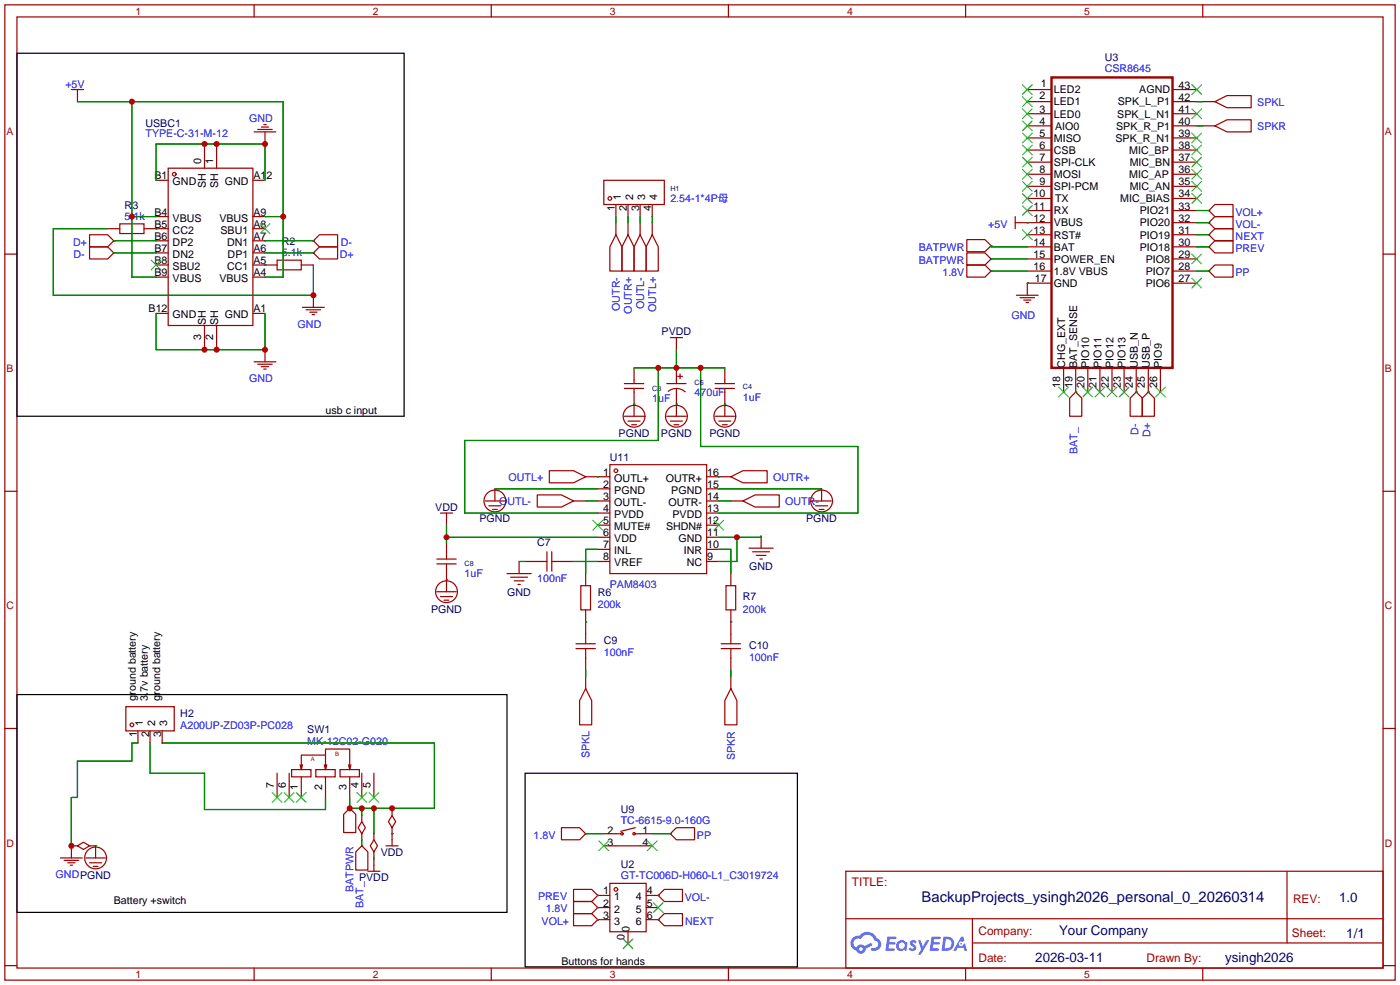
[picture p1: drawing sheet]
<svg xmlns="http://www.w3.org/2000/svg" width="294mm" height="207mm" viewBox="0 0 294 207" stroke-linecap="round" stroke-linejoin="round" font-family="sans-serif">
<g fill="none" stroke="#a10000" stroke-width=".25">
<path d="M1 1h291.9v204.7h-291.9zM3.6 3.6h286.7v199.6h-286.7zM53.3 1v2.6M103.1 1v2.6M152.9 1v2.6M202.7 1v2.6M252.5 1v2.6M1 53.3h2.6M290.3 53.3h2.6M1 103.1h2.6M290.3 103.1h2.6M1 152.9h2.6"/>
<path d="M290.3 152.9h2.6M177.5 182.9h112.8v20.3h-112.8zM177.6 192.8h112.6M204.1 197.9h86.1M204.1 192.8v10.2M270.2 182.9v15M1 202.7h2.6M53.3 203.2v2.5M103.1 203.2v2.5M152.9 203.2v2.5M202.7 203.2v2.5M252.5 203.2v2.5"/>
<path d="M290.3 202.7h2.6"/>
</g>
<g fill="#5487ff">
<path d="M191.2 197.5l.5-.2 .4 .1 .3 .3-.2 .4a.33 .33 0 0 0-.3-.3 .33 .33 0 0 0-.4 .1l.1 .1a.86 .86 0 0 1 .7 .7 .86 .86 0 0 1-.3 .8l-.7 .1-.6-.4 .4-.4 .5 .3 .2-.1v-.2a.88 .88 0 0 1-.6-1.3z"/>
<path d="M192.7 197.4h.6l.4 1.3 .8-1.3h.6l-1.8 3h-.6l.6-1.1z"/>
<path d="M186.3 196.6h1.6l.3 .1-.1 .4h-1.3l-.1 .6h1.1l.2 .3-.3 .3h-1.1l-.1 .8h1.2l.1 .2-.1 .2-1.8 .1z"/>
<path d="M195.6 196.6h1.6l.2 .1v.4h-1.3l-.1 .6h1.1l.2 .3-.3 .3h-1.1l-.1 .8h1.2l.1 .2-.1 .2-1.9 .1z"/>
<path d="M201.7 196.6h.5l.3 .9-.5 .2a.5 .5 0 0 0-.7 .2 .5 .5 0 0 0 .3 .7 .5 .5 0 0 0 .6-.4l.4-.2 .4 1.6h-.6l-.1-.7h-1.2l-.4 .7h-.6z"/>
<path d="M198 196.6l-.4 3h1a1.51 1.51 0 0 0 1.7-1.5 1.51 1.51 0 0 0-1.8-1.5zM198.6 197.1a1.02 1.02 0 0 1 1.1 1.2 1.02 1.02 0 0 1-1.4 .8z"/>
<path d="M188.5 197.6a1.11 1.11 0 0 0-.3 1.6 1.11 1.11 0 0 0 1.6 .2l.5 .2 .2-1.7-.4-.2a1.02 1.02 0 0 0-1.6-.1zM188.6 198.5a.67 .67 0 0 1 1.3 0 .67 .67 0 0 1-1.3 0z"/>
<path d="M179 196.9a1.58 1.58 0 0 0 .8 2.6 1.01 1.01 0 0 0 1.1 .7 1.01 1.01 0 0 0 .8-1.1l1.4-.7-.3-.5-1.3 .7a1.03 1.03 0 0 0-1.7 .3 1 1 0 0 1-.5-1.4 1 1 0 0 1 1.4-.3 1.49 1.49 0 0 1 1.5-1 1.49 1.49 0 0 1 1.4 1.2 .82 .82 0 0 1 .7 1.1 .82 .82 0 0 1-1.2 .5l-.3 .1v.3a1.4 1.4 0 0 0 2-.6 1.4 1.4 0 0 0-.8-1.9 2.19 2.19 0 0 0-3.7-.5l-.8 .1zM180.3 199.2a.4 .4 0 0 1 .8 0 .4 .4 0 0 1-.8 0z"/>
<circle cx="201.8" cy="198.1" r=".19"/>
</g>
<g fill="none" stroke="#a10000" stroke-width=".25">
<path d="M15 18.8h2.5M16.3 18.8v2.5M215.6 18.8h5.1M246.1 18.8h5.1M16.3 21.3h.1M32.8 37.8h2.5M35.3 35.3h17.8v33h-17.8zM42.9 30.2v5.1M45.5 30.2v5.1M53.1 37.8h2.5M53.3 27.7h4.6M54.1 27.2h3"/>
<path d="M54.9 26.7h1.5M55.4 26.2h.5M55.6 30.2h.1M55.6 27.7v2.5M126.7 37.8h12.7v5.1h-12.7zM215.6 21.3h5.1M215.6 23.9h5.1M215.6 26.4h5.1M215.6 29h5.1M215.6 31.5h5.1M215.6 34h5.1M215.6 36.6h5.1"/>
<path d="M215.6 39.1h5.1M246.1 21.3h5.1M246.1 23.9h5.1M246.1 26.4h5.1M246.1 29h5.1M246.1 31.5h5.1M246.1 34h5.1M246.1 36.6h5.1M246.1 39.1h5.1M252.5 21.3h2.5M252.5 26.4h2.5M255 21.3l2.6-1.2h5v2.5h-5z"/>
<path d="M255 26.4l2.6-1.3h5v2.6h-5zM18.8 51.8h3.8l1.3 1.3-1.3 1.3h-3.8zM18.8 49.3h3.8l1.3 1.2-1.3 1.3h-3.8zM22.6 48h2.5M23.9 53.1h.1M23.9 50.5h.1M25.1 47h5.1v2h-5.1zM30.2 48h5.1M32.8 45.5h2.5M32.8 50.5h2.5M32.8 53.1h2.5M32.8 55.6h2.5"/>
<path d="M32.8 58.2h2.5M53.1 45.5h2.5M53.1 48h2.5M53.1 50.5h2.5M53.1 53.1h2.5M53.1 55.6h5.1M53.1 58.2h2.5M58.2 54.6h5v2h-5zM63.2 55.6h2.6M65.8 50.5h.1M65.8 53.1l1.3-1.3h3.8v2.6h-3.8zM65.8 53.1h.1"/>
<path d="M67.1 49.3h3.8v2.5h-3.8l-1.3-1.3zM129.3 49.3l1.3 2.5v5.1h-2.6v-5.1zM129.3 42.9v2.6M129.3 46.7v2.6M131.8 49.3l1.3 2.5v5.1h-2.5v-5.1zM131.8 42.9v2.6M131.8 46.7v2.6M134.4 49.3l1.2 2.5v5.1h-2.5v-5.1zM134.4 42.9v2.6M134.4 46.7v2.6M136.9 49.3l1.3 2.5v5.1h-2.6v-5.1zM136.9 42.9v2.6"/>
<path d="M136.9 46.7v2.6M202.9 55.6h3.9l1.2 1.3-1.2 1.3h-3.9zM202.9 50.3h3.9l1.2 1.3-1.2 1.2h-3.9zM202.9 53.1h3.9l1.2 1.3-1.2 1.2h-3.9zM208 56.9h.1M208 51.6h.1M208 54.4h.1M213.1 46.7h7.6M213.1 45.5v2.5M215.6 59.4h.1M215.6 46.7h.1M215.6 59.4v2.6"/>
<path d="M215.6 41.7h5.1M215.6 44.2h5.1M215.6 49.3h5.1M215.6 51.8h5.1M215.6 54.4h5.1M215.6 56.9h5.1M215.6 59.4h5.1M246.1 46.7h5.1M246.1 41.7h5.1M246.1 44.2h5.1M246.1 49.3h5.1M246.1 51.8h5.1"/>
<path d="M246.1 54.4h5.1M246.1 56.9h5.1M246.1 59.4h5.1M253.7 44.2h.1M253.7 46.7h.1M253.7 49.3h.1M253.7 51.8l1.3-1.3h3.8v2.6h-3.8zM253.7 51.8h.1M253.7 56.9h.1M255 42.9h3.8v2.6h-3.8l-1.3-1.3zM255 45.5h3.8v2.5h-3.8l-1.3-1.3zM255 48h3.8v2.5h-3.8l-1.3-1.2z"/>
<path d="M255 55.6h3.8v2.6h-3.8l-1.3-1.3zM32.8 65.8h2.5M42.9 68.3v5.1M45.5 68.3v5.1M53.1 65.8h2.5M53.3 75.9h4.6M54.1 76.5h3M54.9 77h1.5M55.4 77.5h.5M55.6 73.4h.1M55.6 73.4v2.5M63.5 64.5h4.6"/>
<path d="M64.3 65h3M65 65.5h1.5M65.5 66h.5M65.8 62h.1M65.8 62v2.5M133.1 77.2v3.3M140.7 70.9h2.6M142 70.9v2.5M142 77.2v3.3M142.2 79h1.1M142.7 78.5v1M152.1 77.2v3.3"/>
<path d="M213.4 62h4.5M214.1 62.5h3.1M214.9 63h1.5M215.4 63.5h.5M223.3 77.2v5.1M225.8 77.2v5.1M228.3 77.2v5.1M230.9 77.2v5.1M233.4 77.2v5.1M236 77.2v5.1M238.5 77.2v5.1M241 77.2v5.1"/>
<path d="M243.6 77.2v5.1M115.3 98.8h5.1l2.5 1.3-2.5 1.2h-5.1zM128 97.5h20.3v22.9h-20.3zM131.1 81.5h4M131.1 80.5h4M131.1 87.4h4M131.8 88.4h2.6M132.6 89.2h1M133.1 81.5v5.9M140 80.5h4M140 87.4h4M140.3 82.1a2.74 2.74 0 0 1 3.5 .2"/>
<path d="M140.7 88.4h2.6M141.5 89.2h1M142 81.5v5.9M150.1 81.5h4.1M150.1 80.5h4.1M150.1 87.4h4.1M150.9 88.4h2.5M151.6 89.2h1.1M152.1 81.5v5.9M224.5 83.6l1.3-1.3 1.3 1.3v3.8h-2.6zM225.8 82.3h.1M237.2 83.6l1.3-1.3 1.3 1.3v3.8h-2.6z"/>
<path d="M238.5 82.3h.1M239.8 83.6l1.2-1.3 1.3 1.3v3.8h-2.5zM241 82.3h.1M91.7 117.3h4.1M91.7 118.4h4.1M92.5 107.7h2.5M93.7 107.7v2.5M93.7 114v3.3M93.7 118.4v5.8M101.9 105.2h4M102.6 106.2h2.6M103.4 106.9h1"/>
<path d="M103.9 102.6v2.6M109 117.9v2.5M110.2 117.9h4.6M112.8 103.9h5.1l2.5 1.3-2.5 1.2h-5.1zM114.8 115.8v4.1M115.8 117.9h4.6M115.8 115.8v4.1M120.4 105.2h2.5M122.9 100.1h5.1M125.5 102.6h2.5M125.5 105.2h2.5M125.5 107.7h2.5"/>
<path d="M125.5 110.2h2.5M125.5 112.8h2.5M125.5 115.3h2.5M125.5 117.9h2.5M148.3 100.1h5.1M148.3 102.6h2.6M148.3 105.2h2.6M148.3 107.7h2.6M148.3 110.2h2.6M148.3 112.8h2.6M148.3 115.3h2.6M148.3 117.9h2.6"/>
<path d="M153.4 100.1l2.6-1.3h5v2.5h-5zM153.4 105.2h2.6M156 105.2l2.5-1.3h5.1v2.5h-5.1zM157.2 115.1h5.1M158 115.8h3.5M158.7 116.6h2.1M159.5 117.3h.5M159.8 112.5v2.6M170.4 105.2h4.1M171.2 106.2h2.5M172 106.9h1M172.5 102.6v2.6"/>
<path d="M91.7 124.2h4.1M92.5 125.2h2.5M93.2 126h1M106.4 120.4h5.1M107.2 121.2h3.5M107.9 121.9h2.1M108.7 122.7h.5M120.9 136.1h4.1M120.9 135.1h4.1M121.9 122.9h2.1v5.1h-2.1zM122.9 120.4v2.5M122.9 128v7.1"/>
<path d="M122.9 136.1v4.6M151.4 136.1h4M151.4 135.1h4M152.4 122.9h2v5.1h-2zM153.4 120.4v2.5M153.4 128v7.1M153.4 136.1v4.6M26.4 148.3h10.2v5.1h-10.2zM29 153.4v2.6M31.5 153.4v2.6M34 153.4v2.6M68.3 158.5h-5.1v3l.3-1"/>
<path d="M122.9 144.5l1.3 2.6v5h-2.5v-5zM122.9 142v2.5M153.4 144.5l1.3 2.6v5h-2.6v-5zM153.4 142v2.5M15 177.5h.1M15 177.5h1.3M15 177.5v2.6M16.3 177.5l1.2-.7 1.3 .7-1.3 .8zM18.8 177.5h1.3v2.6M58.2 162.3v5.1M60.7 162.3v5.1M61.2 161.5h4.1v1.6h-4.1z"/>
<path d="M63 160.5l.2 1M63.2 163.1v4.3M66.3 161.5h4.1v1.6h-4.1zM68.1 160.5l.2 1M68.3 163.1v4.3M68.6 160.5l-.3 1v-4.3h5.1v4.3M71.4 161.5h4v1.6h-4zM73.2 160.5l.2 1M73.4 169.7l1.3 1.2v3.9h-2.6v-3.9zM73.4 169.7h.1M73.4 163.1v4.3M73.7 160.5l-.3 1"/>
<path d="M74.7 178.8l1.2-1.3 1.3 1.3v3.8h-2.5zM75.9 172.5l.8 1.2-.8 1.3-.7-1.3zM75.9 177.5h.1M75.9 162.3v5.1M75.9 171.2v1.3M75.9 175v1.3M78.5 176.3l.7 1.2-.7 1.3-.8-1.3zM78.5 162.3v5.1M78.5 175v1.3M78.5 178.8v1.3M81 177.5h2.6M82.3 171.2l.8 1.3-.8 1.2-.8-1.2z"/>
<path d="M82.3 169.9v1.3M82.3 173.7v3.8M117.9 173.7h3.8l1.2 1.3-1.2 1.3h-3.8zM122.9 175h.1M126.7 177.5h10.2M126.7 175h3.6M133.3 175h3.6M133.3 173.7l-3 .8M140.7 175l1.3-1.3h3.8v2.6h-3.8zM140.7 175h.1M12.7 180.1h4.6M13.5 180.6h3"/>
<path d="M14.2 181.1h1.5M14.7 181.6h.5M18 180.1h4.1M18.8 181.1h2.5M19.6 181.9h1M77.2 182.9h2.6M78.5 180.3v2.6M120.4 189.2h3.8l1.3 1.3-1.3 1.3h-3.8zM120.4 186.7h3.8l1.3 1.3-1.3 1.2h-3.8zM120.4 191.8h3.8l1.3 1.2-1.3 1.3h-3.8zM125.5 190.5h.1M125.5 188h.1"/>
<path d="M125.5 193h.1M125.5 188h2.5M125.5 190.5h2.5M125.5 193h2.5M128 185.4h7.6v10.2h-7.6zM131.8 195.6v2.5M135.6 188h2.6M135.6 190.5h2.6M135.6 193h2.6M138.2 193l1.2-1.2h3.9v2.5h-3.9zM138.2 193h.1M138.2 188l1.2-1.3h3.9v2.5h-3.9z"/>
<path d="M138.2 188h.1"/>
<circle cx="36.6" cy="36.6" r=".38"/>
<circle cx="128" cy="41.7" r=".38"/>
<circle cx="129.3" cy="98.8" r=".38"/>
<circle cx="133.1" cy="87.4" r="2.29"/>
<circle cx="142" cy="87.4" r="2.29"/>
<circle cx="152.1" cy="87.4" r="2.29"/>
<circle cx="103.9" cy="105.2" r="2.29"/>
<circle cx="172.5" cy="105.2" r="2.29"/>
<circle cx="93.7" cy="124.2" r="2.29"/>
<circle cx="27.7" cy="152.1" r=".38"/>
<circle cx="130.6" cy="175" r=".25"/>
<circle cx="133.1" cy="175" r=".25"/>
<circle cx="20.1" cy="180.1" r="2.29"/>
<circle cx="129.3" cy="186.7" r=".38"/>
</g>
<g fill="none" stroke="#3c3" stroke-width=".25">
<path d="M214.6 17.8l2.1 2M216.7 17.8l-2.1 2M250.2 17.8l2 2M252.2 17.8l-2 2M214.6 20.3l2.1 2.1M214.6 22.9l2.1 2M214.6 25.4l2.1 2M214.6 27.9l2.1 2.1M214.6 30.5l2.1 2M214.6 33l2.1 2.1M214.6 35.6l2.1 2M214.6 38.1l2.1 2"/>
<path d="M216.7 20.3l-2.1 2.1M216.7 22.9l-2.1 2M216.7 25.4l-2.1 2M216.7 27.9l-2.1 2.1M216.7 30.5l-2.1 2M216.7 33l-2.1 2.1M216.7 35.6l-2.1 2M216.7 38.1l-2.1 2M250.2 38.1l2 2M250.2 35.6l2 2M250.2 33l2 2.1M250.2 30.5l2 2"/>
<path d="M250.2 27.9l2 2.1M250.2 22.9l2 2M252.2 38.1l-2 2M252.2 35.6l-2 2M252.2 33l-2 2.1M252.2 30.5l-2 2M252.2 27.9l-2 2.1M252.2 22.9l-2 2M31.7 54.6l2.1 2M33.8 54.6l-2.1 2M54.6 47l2 2M56.6 47l-2 2"/>
<path d="M214.6 40.6l2.1 2.1M214.6 43.2l2.1 2M214.6 48.3l2.1 2M216.7 40.6l-2.1 2.1M216.7 43.2l-2.1 2M216.7 48.3l-2.1 2M250.2 58.4l2 2.1M250.2 53.3l2 2.1M250.2 40.6l2 2.1M252.2 53.3l-2 2.1M252.2 58.4l-2 2.1M252.2 40.6l-2 2.1"/>
<path d="M222.2 81.3l2.1 2M224.3 81.3l-2.1 2M227.3 81.3l2.1 2M229.4 81.3l-2.1 2M229.9 81.3l2 2M231.9 81.3l-2 2M232.4 81.3l2 2M234.4 81.3l-2 2M234.9 81.3l2.1 2M237 81.3l-2.1 2M242.6 81.3l2 2M244.6 81.3l-2 2"/>
<path d="M124.5 109.2l2 2.1M126.5 109.2l-2 2.1M149.9 109.2l2 2.1M151.9 109.2l-2 2.1M57.1 166.4l2.1 2M59.2 166.4l-2.1 2M59.7 166.4l2 2M61.7 166.4l-2 2M62.2 166.4l2.1 2M64.3 166.4l-2.1 2M74.9 166.4l2.1 2M77 166.4l-2.1 2"/>
<path d="M77.5 166.4l2 2M79.5 166.4l-2 2M125.7 176.5l2.1 2.1M127.8 176.5l-2.1 2.1M135.9 176.5l2 2.1M137.9 176.5l-2 2.1M130.8 197.1l2 2M132.8 197.1l-2 2M137.2 189.5l2 2M139.2 189.5l-2 2"/>
</g>
<path d="M220.7 16.3h25.4v60.9h-25.4z" fill="none" stroke="#a10000" stroke-width=".51"/>
<g fill="none" stroke="#008700" stroke-width=".25">
<path d="M16.3 21.3h43.1v36.9h-3.8M27.7 21.3v36.9h5.1M32.8 37.8v-7.6h22.8v7.6M251.2 21.3h1.3M251.2 26.4h1.3M22.6 48h-11.4v14h54.6v-6.4M23.9 50.5h8.9M23.9 53.1h8.9M27.7 45.5h5.1M32.8 48h.1M55.6 55.6h.1M55.6 50.5h10.2"/>
<path d="M55.6 53.1h10.2M55.6 45.5h3.8M129.3 45.5v1.2M131.8 45.5v1.2M134.4 45.5v1.2M136.9 45.5v1.2M208 56.9h7.6M208 51.6v.2h7.6M208 54.4h7.6M215.6 59.4h.1M215.6 46.7h.1M251.2 56.9h2.5"/>
<path d="M251.2 44.2h2.5M251.2 46.7h2.5M251.2 49.3h2.5M251.2 51.8h2.5M32.8 65.8v7.6h22.8v-7.6M133.1 77.2h19M138.2 77.2v15.3h-40.7v15.2h28M142 73.4v3.8M147.1 77.2v16.5h33v14h-29.2M133.1 84.8h.1M142 84.8h.1M152.1 84.8h.1"/>
<path d="M225.8 82.3h.1M238.5 82.3h.1M241 82.3h.1M93.7 112.8h31.8M93.7 110.2v3.8M103.9 102.6h21.6M109 117.9h1.2M120.4 117.9h5.1M122.9 105.2h2.6M125.5 100.1h.1M125.5 115.3h-2.6v5.1M150.9 100.1h.1"/>
<path d="M150.9 105.2h2.5M150.9 102.6h21.6M150.9 115.3h2.5v5.1M154.7 112.8v5.1h-3.8M159.8 112.5v.3h-8.9M93.7 121.7h.1M122.9 130.6h.1M153.4 130.6h.1M29 156h-1.3v3.8h-11.4v7.6h-1.3v10.1M31.5 156v6.3h11.4v7.6h25.4v-2.5M34 156h57.2v13.7h-17.8v-2.3M122.9 140.7v1.3"/>
<path d="M153.4 140.7v1.3M20.1 177.5h.1M75.9 169.7v1.5M75.9 176.3v1.2M78.5 169.7v5.3M82.3 175h.1M82.3 169.7v.2M122.9 175h3.8M136.9 175h3.8M78.5 180.1v.2M125.5 188h.1M125.5 190.5h.1"/>
<path d="M125.5 193h.1M138.2 188h.1M138.2 193h.1"/>
</g>
<path d="M3.6 11.2h81.2v76.2h-81.2zM3.6 145.8h102.8v45.7h-102.8zM110.2 162.3h57.2v40.6h-57.2z" fill="none" stroke="#000" stroke-width=".25"/>
<g fill="#c00">
<circle cx="73.4" cy="169.7" r=".63"/>
<circle cx="75.9" cy="169.7" r=".63"/>
<circle cx="78.5" cy="169.7" r=".63"/>
<circle cx="82.3" cy="169.7" r=".63"/>
<circle cx="27.7" cy="21.3" r=".63"/>
<circle cx="59.4" cy="45.5" r=".63"/>
<circle cx="27.7" cy="45.5" r=".63"/>
<circle cx="55.6" cy="30.2" r=".63"/>
<circle cx="45.5" cy="30.2" r=".63"/>
<circle cx="42.9" cy="30.2" r=".63"/>
<circle cx="42.9" cy="73.4" r=".63"/>
<circle cx="45.5" cy="73.4" r=".63"/>
<circle cx="55.6" cy="73.4" r=".63"/>
<circle cx="65.8" cy="62" r=".63"/>
<circle cx="15" cy="177.5" r=".63"/>
<circle cx="138.2" cy="77.2" r=".63"/>
<circle cx="142" cy="77.2" r=".63"/>
<circle cx="147.1" cy="77.2" r=".63"/>
<circle cx="93.7" cy="112.8" r=".63"/>
<circle cx="154.7" cy="112.8" r=".63"/>
</g>
<text font-size="3.1" fill="#000080" x="193.5" y="189.3">BackupProjects_ysingh2026_personal_0_20260314</text>
<g font-size="2.8" fill="#000080">
<text x="281.1" y="189.4">1.0</text>
<text x="222.3" y="196.3">Your Company</text>
<text x="282.6" y="196.9">1/1</text>
<text x="217.3" y="201.9">2026-03-11</text>
<text x="257.2" y="201.9">ysingh2026</text>
</g>
<g font-size="2.5" fill="#a00000">
<text x="178.8" y="186.1">TITLE:</text>
<text x="271.4" y="189.4">REV:</text>
<text x="205.4" y="196.3">Company:</text>
<text x="271.2" y="196.7">Sheet:</text>
<text x="205.4" y="201.8">Date:</text>
<text x="240.7" y="201.9">Drawn By:</text>
</g>
<g font-size="2.2" fill="#a00000">
<text x="28.4" y="3.1">1</text>
<text x="78.2" y="3.1">2</text>
<text x="128" y="3.1">3</text>
<text x="177.8" y="3.1">4</text>
<text x="227.6" y="3.1">5</text>
<text x="1.4" y="28.4">A</text>
<text x="290.7" y="28.4">A</text>
<text x="1.4" y="78.1">B</text>
<text x="290.7" y="78.1">B</text>
<text x="1.4" y="127.9">C</text>
<text x="290.7" y="127.9">C</text>
<text x="1.4" y="177.7">D</text>
<text x="290.7" y="177.7">D</text>
<text x="28.4" y="205.3">1</text>
<text x="78.2" y="205.3">2</text>
<text x="128" y="205.3">3</text>
<text x="177.8" y="205.3">4</text>
<text x="227.6" y="205.3">5</text>
</g>
<g font-size="2.2" fill="#000080">
<text x="231.9" y="12.9">U3</text>
<text x="30.5" y="26.6">USBC1</text>
<text x="26.2" y="43.9">R3</text>
<text x="59.2" y="51.5">R2</text>
<text x="138.9" y="70.4">PVDD</text>
<text x="129.9" y="91.8">PGND</text>
<text x="138.7" y="91.8">PGND</text>
<text x="148.9" y="91.8">PGND</text>
<text x="128" y="96.8">U11</text>
<text x="91.4" y="107.2">VDD</text>
<text x="100.6" y="109.5">PGND</text>
<text x="169.2" y="109.5">PGND</text>
<text x="112.8" y="114.6">C7</text>
<text x="157.3" y="119.7">GND</text>
<text x="106.5" y="125">GND</text>
<text x="125.5" y="125">R6</text>
<text x="90.5" y="128.6">PGND</text>
<text x="156" y="126">R7</text>
<text x="126.7" y="135.2">C9</text>
<text x="157.2" y="136.2">C10</text>
<text x="37.8" y="150.4">H2</text>
<text x="64.5" y="154">SW1</text>
<text x="130.3" y="170.6">U9</text>
<text x="79.9" y="179.6">VDD</text>
<text x="75.4" y="185">PVDD</text>
<text x="130.3" y="182.3">U2</text>
</g>
<g font-size="2.2" fill="#00f">
<text x="231.9" y="15.1">CSR8645</text>
<text x="13.7" y="18.5">+5V</text>
<text x="263.9" y="22.2">SPKL</text>
<text x="30.5" y="28.9">TYPE-C-31-M-12</text>
<text x="52.3" y="25.5">GND</text>
<text x="263.9" y="27.2">SPKR</text>
<text x="26.2" y="46.1">5.1k</text>
<text x="140.7" y="42.5">2.54-1*4P母</text>
<text x="207.4" y="47.9">+5V</text>
<text x="259.3" y="45.3">VOL+</text>
<text x="259.3" y="47.8">VOL-</text>
<text x="15.4" y="51.6">D+</text>
<text x="59.2" y="53.7">5.1k</text>
<text x="71.6" y="51.6">D-</text>
<text x="192.8" y="52.6">BATPWR</text>
<text x="259.3" y="52.9">PREV</text>
<text x="259.4" y="50.3">NEXT</text>
<text x="15.4" y="54.1">D-</text>
<text x="71.3" y="54.2">D+</text>
<text x="192.8" y="55.4">BATPWR</text>
<text x="197.8" y="57.9">1.8V</text>
<text x="259.3" y="57.9">PP</text>
<text x="130.1" y="65.3" transform="rotate(-90 130.1 65.3)">OUTR-</text>
<text x="132.6" y="65.8" transform="rotate(-90 132.6 65.8)">OUTR+</text>
<text x="135.2" y="64.9" transform="rotate(-90 135.2 64.9)">OUTL-</text>
<text x="137.7" y="65.5" transform="rotate(-90 137.7 65.5)">OUTL+</text>
<text x="62.5" y="68.8">GND</text>
<text x="212.3" y="67">GND</text>
<text x="52.3" y="80.2">GND</text>
<text x="145.8" y="83.1">470uF</text>
<text x="136.9" y="84.4">1uF</text>
<text x="156" y="84.1">1uF</text>
<text x="226.2" y="95.3" transform="rotate(-90 226.2 95.3)">BAT_</text>
<text x="239" y="91.3" transform="rotate(-90 239 91.3)">D-</text>
<text x="241.5" y="91.7" transform="rotate(-90 241.5 91.7)">D+</text>
<text x="106.8" y="100.9">OUTL+</text>
<text x="162.3" y="100.9">OUTR+</text>
<text x="104.8" y="106">OUTL-</text>
<text x="164.8" y="106">OUTR-</text>
<text x="97.5" y="121.2">1uF</text>
<text x="112.8" y="122.2">100nF</text>
<text x="128" y="123.5">PAM8403</text>
<text x="125.5" y="127.6">200k</text>
<text x="156" y="128.6">200k</text>
<text x="126.7" y="137.7">100nF</text>
<text x="157.2" y="138.7">100nF</text>
<text x="37.8" y="153">A200UP-ZD03P-PC028</text>
<text x="64.5" y="156.4">MK-12C02-G020</text>
<text x="123.8" y="159.1" transform="rotate(-90 123.8 159.1)">SPKL</text>
<text x="154.2" y="159.5" transform="rotate(-90 154.2 159.5)">SPKR</text>
<text x="130.3" y="172.9">TC-6615-9.0-160G</text>
<text x="112" y="176">1.8V</text>
<text x="146.3" y="176.1">PP</text>
<text x="11.7" y="184.3">GNDPGND</text>
<text x="130.3" y="184.6">GT-TC006D-H060-L1_C3019724</text>
<text x="74.2" y="187.2" transform="rotate(-90 74.2 187.2)">BATPWR</text>
<text x="76.3" y="190.5" transform="rotate(-90 76.3 190.5)">BAT_</text>
<text x="113" y="189">PREV</text>
<text x="114.5" y="191.5">1.8V</text>
<text x="143.8" y="189">VOL-</text>
<text x="113.7" y="194.1">VOL+</text>
<text x="143.8" y="194.1">NEXT</text>
</g>
<g font-size="2.2">
<text x="218.2" y="20.9">2</text>
<text x="218.2" y="23.7">3</text>
<text x="218.5" y="18.3">1</text>
<text x="221.2" y="19.6">LED2</text>
<text x="221.2" y="22.1">LED1</text>
<text x="234.7" y="22.1">SPK_L_P1</text>
<text x="239.1" y="19.6">AGND</text>
<text x="247.4" y="23.7">41</text>
<text x="247.4" y="21.1">42</text>
<text x="247.4" y="18.6">43</text>
<text x="218.2" y="26.2">4</text>
<text x="218.2" y="28.7">5</text>
<text x="221.2" y="24.7">LED0</text>
<text x="221.2" y="29.8">MISO</text>
<text x="221.5" y="27.2">AIO0</text>
<text x="234.2" y="29.8">SPK_R_N1</text>
<text x="234.3" y="27.2">SPK_R_P1</text>
<text x="234.5" y="24.7">SPK_L_N1</text>
<text x="247.4" y="28.7">39</text>
<text x="247.4" y="26.2">40</text>
<text x="42.2" y="34.5" transform="rotate(-90 42.2 34.5)">0</text>
<text x="44.8" y="34.5" transform="rotate(-90 44.8 34.5)">1</text>
<text x="218.2" y="31.3">6</text>
<text x="218.2" y="33.8">7</text>
<text x="221.2" y="32.3">CSB</text>
<text x="221.2" y="34.8">SPI-CLK</text>
<text x="237" y="32.3">MIC_BP</text>
<text x="237.2" y="34.8">MIC_BN</text>
<text x="247.4" y="33.8">37</text>
<text x="247.4" y="31.3">38</text>
<text x="32.4" y="37.6">B1</text>
<text x="36.2" y="38.9">GND</text>
<text x="43.2" y="39.4" transform="rotate(-90 43.2 39.4)">SH</text>
<text x="45.8" y="39.4" transform="rotate(-90 45.8 39.4)">SH</text>
<text x="47.2" y="38.9">GND</text>
<text x="53.2" y="37.6">A12</text>
<text x="130.3" y="42" transform="rotate(-90 130.3 42)">1</text>
<text x="132.9" y="42" transform="rotate(-90 132.9 42)">2</text>
<text x="135.4" y="42" transform="rotate(-90 135.4 42)">3</text>
<text x="138" y="42" transform="rotate(-90 138 42)">4</text>
<text x="217" y="41.4">10</text>
<text x="218.2" y="36.4">8</text>
<text x="218.2" y="38.9">9</text>
<text x="221.2" y="37.4">MOSI</text>
<text x="221.2" y="39.9">SPI-PCM</text>
<text x="237" y="37.4">MIC_AP</text>
<text x="237.2" y="39.9">MIC_AN</text>
<text x="247.4" y="41.4">34</text>
<text x="247.4" y="38.9">35</text>
<text x="247.4" y="36.4">36</text>
<text x="32.4" y="45.3">B4</text>
<text x="32.4" y="47.8">B5</text>
<text x="36.2" y="46.5">VBUS</text>
<text x="46" y="46.5">VBUS</text>
<text x="53.2" y="47.8">A8</text>
<text x="53.2" y="45.3">A9</text>
<text x="129.1" y="44.3" transform="rotate(-90 129.1 44.3)">1</text>
<text x="131.6" y="44.3" transform="rotate(-90 131.6 44.3)">2</text>
<text x="134.2" y="44.3" transform="rotate(-90 134.2 44.3)">3</text>
<text x="136.7" y="44.3" transform="rotate(-90 136.7 44.3)">4</text>
<text x="217" y="44">11</text>
<text x="217" y="46.5">12</text>
<text x="221.2" y="45">RX</text>
<text x="221.2" y="47.5">VBUS</text>
<text x="221.5" y="42.5">TX</text>
<text x="235.2" y="42.5">MIC_BIAS</text>
<text x="239.3" y="47.5">PIO20</text>
<text x="239.3" y="45">PIO21</text>
<text x="247.4" y="46.5">32</text>
<text x="247.4" y="44">33</text>
<text x="32.4" y="50.3">B6</text>
<text x="32.4" y="52.9">B7</text>
<text x="36.2" y="49.1">CC2</text>
<text x="36.2" y="51.6">DP2</text>
<text x="46.3" y="49.1">SBU1</text>
<text x="47.7" y="51.6">DN1</text>
<text x="53.2" y="52.9">A6</text>
<text x="53.2" y="50.3">A7</text>
<text x="217" y="49.1">13</text>
<text x="217" y="51.6">14</text>
<text x="221.2" y="50.1">RST#</text>
<text x="221.2" y="52.6">BAT</text>
<text x="239.3" y="52.6">PIO18</text>
<text x="239.3" y="50.1">PIO19</text>
<text x="247.4" y="51.6">30</text>
<text x="247.4" y="49.1">31</text>
<text x="32.4" y="55.4">B8</text>
<text x="32.4" y="58">B9</text>
<text x="36.2" y="54.1">DN2</text>
<text x="36.2" y="56.7">SBU2</text>
<text x="36.2" y="59.2">VBUS</text>
<text x="46" y="59.2">VBUS</text>
<text x="47.7" y="56.7">CC1</text>
<text x="47.8" y="54.1">DP1</text>
<text x="53.2" y="58">A4</text>
<text x="53.2" y="55.4">A5</text>
<text x="217" y="54.1">15</text>
<text x="217" y="56.7">16</text>
<text x="217.2" y="59.2">17</text>
<text x="221.2" y="55.2">POWER_EN</text>
<text x="221.2" y="57.7">1.8V VBUS</text>
<text x="240.5" y="57.7">PIO7</text>
<text x="240.5" y="55.2">PIO8</text>
<text x="247.4" y="59.2">27</text>
<text x="247.4" y="56.7">28</text>
<text x="247.4" y="54.1">29</text>
<text x="31.2" y="65.6">B12</text>
<text x="53.2" y="65.6">A1</text>
<text x="221.2" y="60.2">GND</text>
<text x="240.5" y="60.2">PIO6</text>
<text x="36.2" y="66.8">GND</text>
<text x="42.2" y="71.3" transform="rotate(-90 42.2 71.3)">3</text>
<text x="43.2" y="68.3" transform="rotate(-90 43.2 68.3)">SH</text>
<text x="44.8" y="71.3" transform="rotate(-90 44.8 71.3)">2</text>
<text x="45.8" y="68.3" transform="rotate(-90 45.8 68.3)">SH</text>
<text x="47.2" y="66.8">GND</text>
<text x="223.6" y="77.2" transform="rotate(-90 223.6 77.2)">CHG_EXT</text>
<text x="226.1" y="77.2" transform="rotate(-90 226.1 77.2)">BAT_SENSE</text>
<text x="228.7" y="77.2" transform="rotate(-90 228.7 77.2)">PIO10</text>
<text x="231.2" y="77.2" transform="rotate(-90 231.2 77.2)">PIO11</text>
<text x="233.7" y="77.2" transform="rotate(-90 233.7 77.2)">PIO12</text>
<text x="236.3" y="77.2" transform="rotate(-90 236.3 77.2)">PIO13</text>
<text x="238.8" y="77.2" transform="rotate(-90 238.8 77.2)">USB_N</text>
<text x="241.4" y="77.2" transform="rotate(-90 241.4 77.2)">USB_P</text>
<text x="243.9" y="77.2" transform="rotate(-90 243.9 77.2)">PIO9</text>
<text x="222.6" y="81.5" transform="rotate(-90 222.6 81.5)">18</text>
<text x="225.1" y="81.5" transform="rotate(-90 225.1 81.5)">19</text>
<text x="227.6" y="81.5" transform="rotate(-90 227.6 81.5)">20</text>
<text x="230.2" y="81.5" transform="rotate(-90 230.2 81.5)">21</text>
<text x="232.7" y="81.5" transform="rotate(-90 232.7 81.5)">22</text>
<text x="235.3" y="81.5" transform="rotate(-90 235.3 81.5)">23</text>
<text x="237.8" y="81.5" transform="rotate(-90 237.8 81.5)">24</text>
<text x="240.3" y="81.5" transform="rotate(-90 240.3 81.5)">25</text>
<text x="242.9" y="81.5" transform="rotate(-90 242.9 81.5)">26</text>
<text x="68.3" y="86.9">usb c input</text>
<text x="126.6" y="99.9">1</text>
<text x="129" y="101.1">OUTL+</text>
<text x="139.7" y="101.1">OUTR+</text>
<text x="148.5" y="99.9">16</text>
<text x="126.6" y="102.4">2</text>
<text x="126.6" y="104.9">3</text>
<text x="126.6" y="107.5">4</text>
<text x="129" y="103.7">PGND</text>
<text x="129" y="106.2">OUTL-</text>
<text x="140.3" y="106.2">OUTR-</text>
<text x="140.9" y="103.7">PGND</text>
<text x="148.5" y="107.5">13</text>
<text x="148.5" y="104.9">14</text>
<text x="148.5" y="102.4">15</text>
<text x="126.6" y="110">5</text>
<text x="126.6" y="112.6">6</text>
<text x="129" y="108.8">PVDD</text>
<text x="129" y="111.3">MUTE#</text>
<text x="129" y="113.8">VDD</text>
<text x="139.8" y="111.3">SHDN#</text>
<text x="141.2" y="108.8">PVDD</text>
<text x="142.4" y="113.8">GND</text>
<text x="148.5" y="112.6">11</text>
<text x="148.5" y="110">12</text>
<text x="126.6" y="115.1">7</text>
<text x="126.6" y="117.6">8</text>
<text x="129" y="116.4">INL</text>
<text x="129" y="118.9">VREF</text>
<text x="143.5" y="116.4">INR</text>
<text x="144.2" y="118.9">NC</text>
<text x="148.5" y="117.6">9</text>
<text x="148.5" y="115.1">10</text>
<text x="28.5" y="147.1" transform="rotate(-90 28.5 147.1)">ground battery</text>
<text x="31" y="147.1" transform="rotate(-90 31 147.1)">3.7v battery</text>
<text x="33.6" y="147.1" transform="rotate(-90 33.6 147.1)">ground battery</text>
<text x="28.7" y="154.8" transform="rotate(-90 28.7 154.8)">1</text>
<text x="30" y="152.5" transform="rotate(-90 30 152.5)">1</text>
<text x="31.3" y="154.8" transform="rotate(-90 31.3 154.8)">2</text>
<text x="32.6" y="152.5" transform="rotate(-90 32.6 152.5)">2</text>
<text x="33.8" y="154.8" transform="rotate(-90 33.8 154.8)">3</text>
<text x="35.1" y="152.5" transform="rotate(-90 35.1 152.5)">3</text>
<text x="57.5" y="165.3" transform="rotate(-90 57.5 165.3)">7</text>
<text x="60" y="165.3" transform="rotate(-90 60 165.3)">6</text>
<text x="62.5" y="165.8" transform="rotate(-90 62.5 165.8)">1</text>
<text x="67.6" y="165.8" transform="rotate(-90 67.6 165.8)">2</text>
<text x="72.7" y="165.8" transform="rotate(-90 72.7 165.8)">3</text>
<text x="75.2" y="165.3" transform="rotate(-90 75.2 165.3)">4</text>
<text x="77.8" y="165.3" transform="rotate(-90 77.8 165.3)">5</text>
<text x="127.5" y="175">2</text>
<text x="127.5" y="177.6">3</text>
<text x="134.9" y="177.6">4</text>
<text x="134.9" y="175">1</text>
<text x="23.9" y="189.8">Battery +switch</text>
<text x="126.6" y="187.7">1</text>
<text x="126.6" y="190.3">2</text>
<text x="129" y="189">1</text>
<text x="129" y="191.6">2</text>
<text x="133.4" y="189">4</text>
<text x="133.4" y="191.6">5</text>
<text x="135.8" y="187.7">4</text>
<text x="135.8" y="190.3">5</text>
<text x="126.6" y="192.8">3</text>
<text x="129" y="194.1">3</text>
<text x="131.1" y="197.3" transform="rotate(-90 131.1 197.3)">0</text>
<text x="132.1" y="195.6" transform="rotate(-90 132.1 195.6)">0</text>
<text x="133.4" y="194.1">6</text>
<text x="135.8" y="192.8">6</text>
<text x="117.9" y="202.5">Buttons for hands</text>
</g>
<g font-size="1.5" fill="#000080">
<text x="140.7" y="40.1">H1</text>
<text x="136.9" y="82">C3</text>
<text x="145.8" y="80.7">C6</text>
<text x="156" y="81.7">C4</text>
<text x="97.5" y="118.8">C8</text>
</g>
<g font-size="1.2" fill="#a00000">
<text x="65.3" y="159.7">A</text>
<text x="70.4" y="158.7">B</text>
</g>
</svg>
